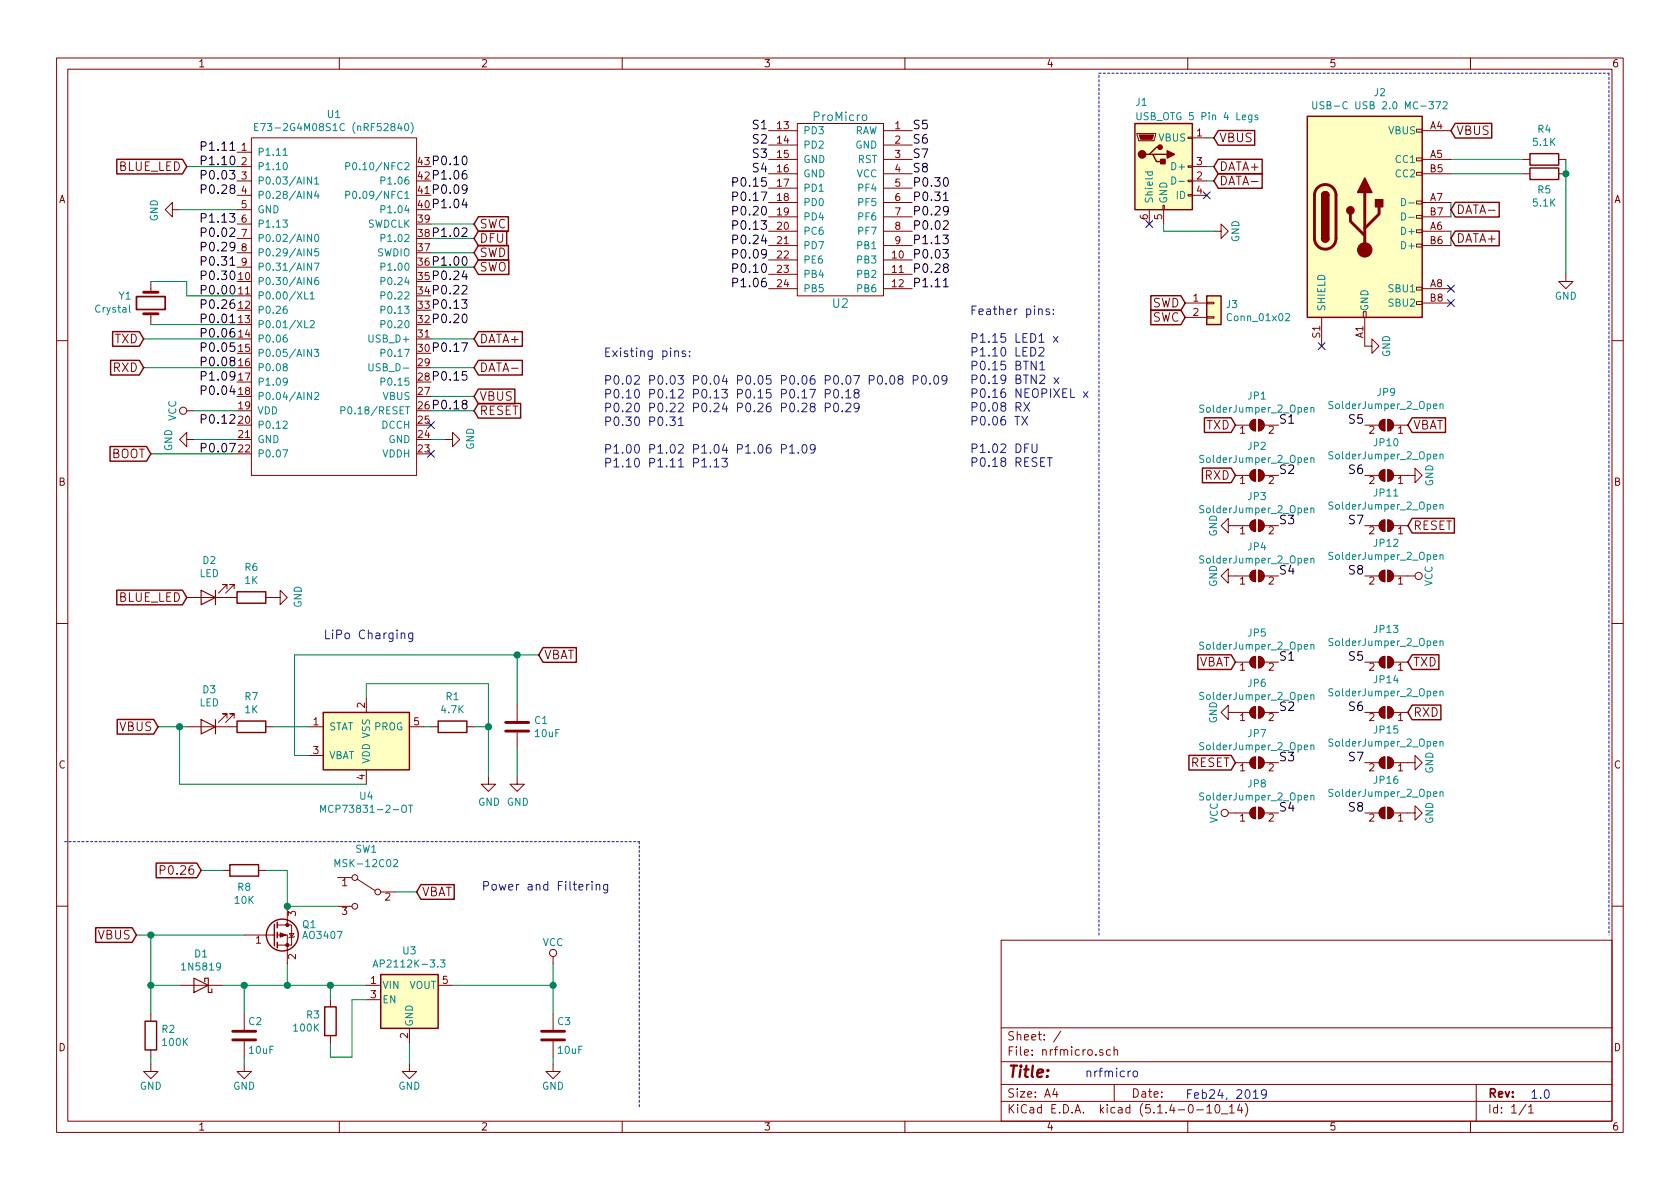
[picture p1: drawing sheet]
<svg xmlns="http://www.w3.org/2000/svg" width="297mm" height="210mm" viewBox="0 0 297 210" stroke-linecap="round" stroke-linejoin="round" font-family="sans-serif">
<g fill="none" stroke="#840000" stroke-width=".18">
<path d="M10 10.3h277v189.9h-277zM12 12.2h273v186.1h-273zM60 10.3v1.9M110 10.3v1.9M160 10.3v1.9M210 10.3v1.9M260 10.3v1.9M30.5 37.1v-1.3l-1.3 1.3 1.3 1.2v-1.2h1.2M41.9 32h2.5M41.9 29.5h2.5M41.9 34.5h2.5M41.9 26.9h2.5"/>
<path d="M41.9 37.1h2.5M41.9 39.6h2.5M44.4 24.4h29.3v59.7h-29.3zM135.9 30.7h5.1M135.9 23.1h5.1M135.9 28.2h5.1M135.9 35.8h5.1M135.9 38.3h5.1M135.9 25.6h5.1M135.9 33.3h5.1M141 21.8h15.2v30.5h-15.2zM156.2 30.7h5.1"/>
<path d="M156.2 23.1h5.1M156.2 28.2h5.1M156.2 35.8h5.1M156.2 38.3h5.1M156.2 25.6h5.1M156.2 33.3h5.1M201 23.6h3.3v.3l-.2 1h-2.8zM203.2 37.1v2.5M205.6 36.3h.3v.8h-.3zM205.7 37.1v2.5M210.1 34.4h.7v.3h-.7zM210.1 31.9h.7v.2h-.7z"/>
<path d="M210.1 29.3h.7v.3h-.7zM210.1 24.3h.7v.2h-.7zM210.8 24.4h2.6M210.8 32h2.6M210.8 29.5h2.6M210.8 34.5h2.6M250.4 38.1h1.1v.5h-1.1zM250.4 35.6h1.1v.5h-1.1zM250.4 30.5h1.1v.5h-1.1zM250.4 27.9h1.1v.5h-1.1zM250.4 22.9h1.1v.5h-1.1zM251.5 30.7h5"/>
<path d="M251.5 23.1h5M251.5 28.2h5M251.5 35.8h5M251.5 38.3h5M269.2 30.7h1.3M269.2 28.2h1.3M275.6 30.7h1.3M275.6 28.2h1.3M26.7 49.8v1.9M26.7 55.5v1.9M41.9 42.2h2.5M41.9 44.7h2.5"/>
<path d="M41.9 47.2h2.5M135.9 40.9h5.1M135.9 51h5.1M135.9 43.4h5.1M135.9 46h5.1M135.9 48.5h5.1M156.2 40.9h5.1M156.2 51h5.1M156.2 43.4h5.1M156.2 46h5.1M156.2 48.5h5.1M209.5 53.6h3.9"/>
<path d="M209.5 56.1h3.9M213.4 56h1.2v.3h-1.2zM213.4 53.5h1.2v.2h-1.2zM214.6 40.9h1.3v-1.3l1.3 1.3-1.3 1.3v-1.3M233.7 56.1v5.1M241 55.1h.6v1h-.6zM241.3 56.1v5.1h1.3v-1.3l1.2 1.3-1.2 1.3v-1.3M250.4 53.3h1.1v.5h-1.1zM250.4 50.8h1.1v.5h-1.1zM250.4 43.2h1.1v.5h-1.1zM250.4 40.6h1.1v.5h-1.1zM251.5 53.6h5"/>
<path d="M251.5 40.9h5M251.5 51h5M251.5 43.4h5M276.9 48.5v1.3h1.2l-1.2 1.2-1.3-1.2h1.3M10 60.2h2M33 77.7v-1.3l-1.3 1.3 1.3 1.3v-1.3h1.3M33 72.6h1.3M78.7 77.7h1.3v-1.3l1.3 1.3-1.3 1.3v-1.3M218.4 75.2h2.6M221.2 74.5l.4-.3h.4v2a1.03 1.03 0 0 1-.9-.6 1.03 1.03 0 0 1 .1-1.1zM222.5 74.2a1.02 1.02 0 0 1 1 1 1.02 1.02 0 0 1-1 1zM223.5 75.2h2.6"/>
<path d="M241.3 75.2h2.5M244.1 74.5l.4-.3h.4v2a1.03 1.03 0 0 1-1-.6 1.03 1.03 0 0 1 .2-1.1zM245.4 74.2a1.02 1.02 0 0 1 1 1 1.02 1.02 0 0 1-1 1zM246.4 75.2h2.5M285 60.2h2M217.2 93v-1.3l-1.3 1.3 1.3 1.2v-1.2h3.8M218.4 84.1h2.6M221.2 92.3l.4-.3 .4-.1v2.1a1.03 1.03 0 0 1-.9-.6 1.03 1.03 0 0 1 .1-1.1zM221.2 83.4l.4-.3h.4v2a1.03 1.03 0 0 1-.9-.6 1.03 1.03 0 0 1 .1-1.1zM222.5 91.9a1.02 1.02 0 0 1 1 1.1 1.02 1.02 0 0 1-1 1zM222.5 83.1a1.02 1.02 0 0 1 1 1 1.02 1.02 0 0 1-1 1zM223.5 93h2.6"/>
<path d="M223.5 84.1h2.6M241.3 93h2.5M241.3 84.1h2.5M244.1 92.3l.4-.3 .4-.1v2.1a1.03 1.03 0 0 1-1-.6 1.03 1.03 0 0 1 .2-1.1zM244.1 83.4l.4-.3h.4v2a1.03 1.03 0 0 1-1-.6 1.03 1.03 0 0 1 .2-1.1zM245.4 91.9a1.02 1.02 0 0 1 1 1.1 1.02 1.02 0 0 1-1 1zM245.4 83.1a1.02 1.02 0 0 1 1 1 1.02 1.02 0 0 1-1 1zM246.4 84.1h3.8v-1.3l1.3 1.3-1.3 1.2v-1.2M246.4 93h2.5M10 110.3h2M33 105.7h8.9M40.1 104.1v-.7h-.7h.7l-1.5 1.5"/>
<path d="M41.4 104.1v-.7h-.8h.8l-1.5 1.5M47 105.7h2.5v-1.3l1.3 1.3-1.3 1.2v-1.2M217.2 101.8v-1.2l-1.3 1.2 1.3 1.3v-1.3h3.8M218.4 117.1h2.6M221.2 116.4l.4-.3h.4v2a1.03 1.03 0 0 1-.9-.6 1.03 1.03 0 0 1 .1-1.1zM221.2 101.2l.4-.3 .4-.1v2.1a1.03 1.03 0 0 1-.9-.6 1.03 1.03 0 0 1 .1-1.1zM222.5 116.1a1.02 1.02 0 0 1 1 1 1.02 1.02 0 0 1-1 1zM222.5 100.8a1.02 1.02 0 0 1 1 1 1.02 1.02 0 0 1-1 1.1zM223.5 117.1h2.6M223.5 101.8h2.6M241.3 117.1h2.5M241.3 101.8h2.5"/>
<path d="M244.1 116.4l.4-.3h.4v2a1.03 1.03 0 0 1-1-.6 1.03 1.03 0 0 1 .2-1.1zM244.1 101.2l.4-.3 .4-.1v2.1a1.03 1.03 0 0 1-1-.6 1.03 1.03 0 0 1 .2-1.1zM245.4 116.1a1.02 1.02 0 0 1 1 1 1.02 1.02 0 0 1-1 1zM245.4 100.8a1.02 1.02 0 0 1 1 1 1.02 1.02 0 0 1-1 1.1zM246.4 117.1h2.5M246.4 101.8h3.8M285 110.3h2M33 128.5h8.9M40.1 127v-.8h-.7h.7l-1.5 1.6M41.4 127v-.8h-.8h.8l-1.5 1.6M47 128.5h1.3M54.6 128.5h2.5"/>
<path d="M54.6 133.6h2.5M64.8 123.4v2.6M64.8 136.1v2.6M72.4 128.5h2.5M76.2 128.5h1.3M82.5 128.5h1.3M86.4 137.4v1.3h1.2l-1.2 1.2-1.3-1.2h1.3M91.4 137.4v1.3h1.3l-1.3 1.2-1.2-1.2h1.2M91.4 124.7v2.8M91.4 129.5v2.8M217.2 126v-1.3l-1.3 1.3 1.3 1.2v-1.2h3.8M218.4 134.9h2.6"/>
<path d="M221.2 134.2l.4-.3h.4v2a1.03 1.03 0 0 1-.9-.6 1.03 1.03 0 0 1 .1-1.1zM221.2 125.3l.4-.3h.4v2a1.03 1.03 0 0 1-.9-.6 1.03 1.03 0 0 1 .1-1.1zM222.5 133.9a1.02 1.02 0 0 1 1 1 1.02 1.02 0 0 1-1 1zM222.5 125a1.02 1.02 0 0 1 1 1 1.02 1.02 0 0 1-1 1zM223.5 134.9h2.6M223.5 126h2.6M241.3 134.9h2.5M241.3 126h2.5M244.1 134.2l.4-.3h.4v2a1.03 1.03 0 0 1-1-.6 1.03 1.03 0 0 1 .2-1.1zM244.1 125.3l.4-.3h.4v2a1.03 1.03 0 0 1-1-.6 1.03 1.03 0 0 1 .2-1.1zM245.4 133.9a1.02 1.02 0 0 1 1 1 1.02 1.02 0 0 1-1 1zM245.4 125a1.02 1.02 0 0 1 1 1 1.02 1.02 0 0 1-1 1z"/>
<path d="M246.4 134.9h3.8v-1.3l1.3 1.3-1.3 1.2v-1.2M246.4 126h2.5M28.3 153.9l.7-.1 .2-.2-.1-.4-.2-.1h-.6v1.5M39.4 153.9h1.2M45.7 153.9h1.3M59.7 155.2h2.5M63.1 155.4l3.2 2.1M67.3 157.7h2.5M217.2 143.8h3.8M221.2 143.1l.4-.3 .4-.1v2.1a1.03 1.03 0 0 1-.9-.6 1.03 1.03 0 0 1 .1-1.1zM222.5 142.7a1.02 1.02 0 0 1 1 1.1 1.02 1.02 0 0 1-1 1zM223.5 143.8h2.6"/>
<path d="M241.3 143.8h2.5M244.1 143.1l.4-.3 .4-.1v2.1a1.03 1.03 0 0 1-1-.6 1.03 1.03 0 0 1 .2-1.1zM245.4 142.7a1.02 1.02 0 0 1 1 1.1 1.02 1.02 0 0 1-1 1zM246.4 143.8h3.8v-1.3l1.3 1.3-1.3 1.2v-1.2M10 160.2h2M26.7 179.3v1.3M31.7 174.2h7.7M43.2 165.3h5.3M43.2 179.3v2.8M49 165.3h1.8v5.1M49 163.6h1.8M50.8 163.6h.8v3.5h-2.6"/>
<path d="M50.8 160.3v3.3M51.2 165.1h.7l-.3 .6zM52.1 165.6l-.2 .1h-.7l-.1 .2M58.4 176.8v1.2M59.7 160.3h2.5M64.8 174.2h2.5M64.8 176.8h2.5M77.5 174.2h2.5M97.8 169.2v1.2M97.8 179.3v2.8M177 166.3h108v32h-108zM285 160.2h2"/>
<path d="M26.7 188.2v1.3h1.2l-1.2 1.2-1.3-1.2h1.3M26.7 185.7v1.2M43.2 188.2v1.3h1.2l-1.2 1.2-1.3-1.2h1.3M43.2 184.1v2.8M58.4 183.1v1.3M60 198.3v1.9M72.4 188.2v1.3h1.3l-1.3 1.2-1.3-1.2h1.3M72.4 181.9v2.5M97.8 188.2v1.3h1.3l-1.3 1.2-1.3-1.2h1.3M97.8 184.1v2.8M110 198.3v1.9M160 198.3v1.9"/>
<path d="M177 194.8h108M177 191.8h108M177 187.8h108M177 181.8h108M186.5 192.5l-.4 1h1M186.8 193v1M187.6 182.3l-1.3 2M195 185.7l-.4-.1-.2 .2 .1 .2 .5 .2v.3h-.6M196.3 185.7l-.4-.1-.3 .3 .1 .6 .2 .1 .4-.1M197 185.7l.2-.1 .4 .1v.9M197 185.1v1.5M197 191.8v3"/>
<path d="M210 198.3v1.9M211.6 196.3h1.2M213.4 195.8l.4-.5v1.5M213.4 196.8h.8M215 195.4l.3-.1a.94 .94 0 0 1 0 1.5 .8 .8 0 0 1-.6-.6 .8 .8 0 0 1 .3-.8zM216 197h1.1M217.4 195.8l.4-.5v1.5M217.4 196.8h.8M219.2 195.2l-.4 1.1h.9M219.5 195.8v1M220.2 195.1a1.71 1.71 0 0 1 0 2.3M260 198.3v1.9"/>
<path d="M261 191.8v6.5M269.8 195.2l-1.2 2M270.3 195.8l.4-.5v1.5M270.3 196.8h.8"/>
<circle cx="32.4" cy="72.6" r=".63"/>
<circle cx="250.8" cy="101.8" r=".63"/>
<circle cx="62.7" cy="155.2" r=".51"/>
<circle cx="66.8" cy="157.7" r=".51"/>
<circle cx="216.5" cy="143.8" r=".63"/>
<circle cx="62.7" cy="160.3" r=".51"/>
<circle cx="97.8" cy="168.5" r=".63"/>
</g>
<g fill="#ffffc2" stroke="#ffffc2" stroke-width=".18">
<path d="M213.4 52.3h2.5v5.1h-2.5z"/>
<path d="M200.7 21.8h10.1v15.3h-10.1z"/>
<path d="M231.1 20.6h20.4v35.5h-20.4z"/>
<path d="M57.1 126h15.3v10.1h-15.3z"/>
<path d="M67.3 172.3h10.2v9.6h-10.2z"/>
</g>
<g fill="none" stroke="#840000" stroke-width=".25">
<path d="M20.7 28.2h11.6l.7 1.3-.7 1.3h-11.6zM84.6 38.3h5.3v2.6h-5.3l-.8-1.3zM200.7 21.8h10.1v15.3h-10.1zM203.2 27.3h.6l.7 1.3h1.2M203.8 27.3h2.6M205.1 26h-.6l-1.3 1.3h-.6M215.4 30.7h7.8v2.6h-7.8l-.8-1.3zM215.4 28.2h7.8v2.6h-7.8l-.8-1.3zM215.4 23.1h6.4v2.6h-6.4l-.8-1.3zM231.1 20.6h20.4v35.5h-20.4zM233.7 34.5a.63 .63 0 0 1 .6-.6 .63 .63 0 0 1 .6 .6M257.3 21.8h6.5v2.6h-6.5l-.8-1.3z"/>
<path d="M257.3 35.8h7.8v2.6h-7.8l-.8-1.3zM270.5 29.7h5.1v2h-5.1zM270.5 27.2h5.1v2h-5.1zM19.9 58.6h4.7l.8 1.3-.8 1.3h-4.7zM84.6 45.9h5.4v2.6h-5.4l-.8-1.3zM84.6 40.9h5v2.6h-5l-.8-1.3zM84.6 58.6h7.8v2.6h-7.8l-.8-1.3zM84.6 43.4h5.3v2.6h-5.3l-.8-1.3zM203.5 52.3h5.3l.7 1.3-.7 1.3h-5.3zM203.5 54.8h5.3l.7 1.3-.7 1.3h-5.3zM213.4 52.3h2.5v5.1h-2.5zM233.7 42.2a.63 .63 0 0 0 .6 .6 .63 .63 0 0 0 .6-.6"/>
<path d="M257.3 40.9h7.8v2.6h-7.8l-.8-1.3zM19.5 79h6.4l.8 1.3-.8 1.3h-6.4zM19.6 63.7h5l.8 1.3-.8 1.3h-5zM84.6 63.7h7.8v2.6h-7.8l-.8-1.3zM84.6 71.3h7.4v2.6h-7.4l-.8-1.3zM84.6 68.8h6.4v2.6h-6.4l-.8-1.3zM213 73.9h4.7l.7 1.3-.7 1.3h-4.7zM249.7 73.9h5.9v2.6h-5.9l-.8-1.3zM212.6 82.8h5.1l.7 1.3-.7 1.3h-5.1zM249.7 91.7h7.4v2.6h-7.4l-.8-1.3zM20.7 104.4h11.6l.7 1.3-.7 1.3h-11.6zM41.9 104.6h5.1v2.1h-5.1z"/>
<path d="M96 114.5h5.9v2.6h-5.9l-.8-1.3zM211.8 115.8h5.9l.7 1.3-.7 1.3h-5.9zM249.7 115.8h4.7v2.6h-4.7l-.8-1.3zM20.7 127.2h6.5l.7 1.3-.7 1.3h-6.5zM41.9 127.5h5.1v2h-5.1zM57.1 126h15.3v10.1h-15.3zM77.5 127.5h5v2h-5zM210.2 133.6h7.5l.7 1.3-.7 1.3h-7.5zM249.7 124.7h5.1v2.6h-5.1l-.8-1.3zM27.6 152.6h7.2l.8 1.3-.8 1.3h-7.2zM40.6 152.9h5.1v2h-5.1zM74.4 156.4h5.9v2.6h-5.9l-.7-1.3z"/>
<path d="M16.9 164.1h6.5l.7 1.2-.7 1.3h-6.5zM48.5 163.4v3.9M49 163.1v1M49 164.8v1.1M49 166.6v1M57.4 178h2v5.1h-2zM67.3 172.3h10.2v9.6h-10.2zM25.7 180.6h2v5.1h-2z"/>
<circle cx="49.9" cy="165.3" r="2.82"/>
</g>
<g fill="none" stroke="#008484" stroke-width=".18">
<path d="M201 19.9v1l.3 .3 .3-.1 .2-.2v-1M232.1 18v1l.2 .2h.4l.1-.2v-1M234.1 18.1l-.5-.1-.2 .1v.4l.6 .2 .1 .3-.2 .2h-.5M253.9 18h.8l-.5 1.2M255.1 18.1l.5-.1 .3 .3-.8 .9h.8M45 22.4h.5M45.6 21.8h-.6v1.3h.6M46.1 21.8h.8l-.5 1.3M50 38.9h.8l-.4 .5 .3 .1 .1 .4-.3 .3-.5-.1M50.1 26.6l.3-.4v1.3M50.1 27.5h.7M50.2 28.9l.2-.2a.67 .67 0 0 1 .4 .7 .67 .67 0 0 1-.4 .6l-.3-.2v-.3z"/>
<path d="M55.1 31.3v1.3l-.7-1.3v1.3M55.1 33.8v1.3l-.7-1.3v1.3M55.6 31.6l.4-.3v1.3M55.6 32.6h.8M55.9 33.8l-.3 .9h.8M56.2 34.3v.8M61.1 34.5l.7-.1v-.4l-.2-.2h-.5v1.3M61.1 29.4l.7-.1v-.4l-.2-.2h-.5v1.3M62.5 28.9l.1-.2a.67 .67 0 0 1 .5 .7 .67 .67 0 0 1-.5 .6l-.3-.5zM62.5 33.9l.1-.1a.67 .67 0 0 1 .5 .7 .67 .67 0 0 1-.5 .6 .83 .83 0 0 1-.1-1.2zM67.4 37h.6v-.5l-.2-.1h-.4v1.2M67.4 31.9h.6v-.5l-.2-.1h-.4v1.3"/>
<path d="M71.7 22l.1-.2a.67 .67 0 0 1 .5 .7 .67 .67 0 0 1-.5 .6l-.3-.5zM72.7 21.7a1.4 1.4 0 0 1 0 1.9M152.5 20.4l.3-.1 .4 .1 .1 .6-.2 .3h-.3l-.3-.1zM202.5 30.4h1.3M203 30.4l-.1 .4 .2 .2 .6-.1v-.5M207.2 31.3a.64 .64 0 0 1 .7 .6 .64 .64 0 0 1-.7 .7zM208.5 32.1h.9M222.4 20.4l-.3-.1-.2 .2v.2l.5 .1v.3h-.5M247.8 35.1a.64 .64 0 0 1 .7 .6 .64 .64 0 0 1-.7 .7zM247.8 37.6a.64 .64 0 0 1 .7 .7 .64 .64 0 0 1-.7 .6zM249.1 35.9h1M249.1 38.4h1"/>
<path d="M22.9 53.9v1.1l.2 .2M50.7 54.1l-.5 .2-.1 .4v.6l.2 .1h.4l.1-.2-.1-.5-.4-.1-.2 .3M50.7 59.2l-.5 .2-.1 .4v.6l.2 .1 .4-.1 .1-.1-.1-.5-.4-.1-.2 .3M53.9 51.6v1.3h.6M53.9 56.7v1.3h.6M54.8 52l.4-.4v1.3M54.8 56.8l.5-.1 .3 .3-.8 1h.8M54.8 52.9h.8M55.1 49.1v1.2l-.7-1.2v1.2M55.1 41.4v1.3l-.7-1.3v1.3M55.1 44v1.3l-.7-1.3v1.3M55.1 46.5v1.3l-.7-1.3v1.3"/>
<path d="M55.6 46.5h.8l-.5 1.3M55.8 41.5l.1-.1a.67 .67 0 0 1 .5 .7 .67 .67 0 0 1-.5 .6 .83 .83 0 0 1-.1-1.2zM56.2 49.1h-.3a.81 .81 0 0 0 0 1.2h.3l.2-.5-.3-.3h-.2l-.3 .3M56.3 44h-.6l-.1 .6 .5-.1 .3 .2v.3l-.3 .3-.5-.2M67.4 57.3h.6v-.5l-.2-.1h-.4v1.3M67.4 54.8h.6v-.5l-.2-.2h-.4v1.3M67.4 52.3l.6-.1v-.5l-.2-.1h-.4v1.3M67.4 49.7h.6v-.5l-.2-.1h-.4v1.2M67.4 47.2l.6-.1v-.4l-.2-.2h-.4v1.3M67.4 42.1h.6v-.5l-.2-.2h-.4v1.3M227.3 55.6l.5-.2 .2 .4v.2l-.8 .7h.8M50 79.5h.9l-.6 1.3"/>
<path d="M50.1 74.6l.4-.1 .3 .3-.8 .9h.8M50.3 64.9l-.2-.2v-.3l.4-.1 .3 .3-.1 .1-.5 .2-.1 .2v.4l.2 .1 .4-.1 .1-.2v-.2l-.3-.2M50.8 67.4l-.3 .2h-.3l-.1-.2 .1-.5 .3-.1 .2 .2a.84 .84 0 0 1-.3 1.1h-.2M55.1 61.8v1.2l-.7-1.2v1.2M55.1 69.4v1.3l-.7-1.3v1.3M55.6 61.8h.8l-.5 .4 .4 .2 .1 .4-.3 .2-.5-.1M55.6 69.5l.5-.1 .3 .3-.8 1h.8M60.3 72.6l.6-.1 .1-.1-.1-.3-.1-.2h-.5v1.3M65.2 64.3v1l.3 .3 .3-.1 .2-.2v-1M67.4 67.5h.6v-.5l-.2-.2h-.4v1.3M67.4 62.4h.6v-.5l-.2-.1h-.4v1.2M231.8 72.2l.2-.1h.3v.8"/>
<path d="M231.8 72.1v.8M254.6 71.5l.2-.1 .3 .1v.8M254.6 71.4v.9M231.8 98.9l.2-.2 .3 .1v.8M231.8 90l.2-.2 .3 .1v.8M231.8 81.1l.2-.2 .3 .1v.8M231.8 80.9v.9M231.8 89.8v.9M231.8 98.7v.9M254.6 98.2l.2-.1h.3v.8M254.6 89.3l.2-.1h.3v.8M254.6 80.4l.2-.1 .3 .1v.7"/>
<path d="M254.6 80.3v.8M254.6 89.2v.8M254.6 98.1v.8M231.8 114.1l.2-.1h.3v.8M231.8 114v.8M254.6 113.5l.2-.2 .3 .1v.8M254.6 113.3v.9M231.8 131.9l.2-.2 .3 .1v.8M231.8 123l.2-.1h.3v.8M231.8 122.9v.8M231.8 131.7v.9M254.6 131.2l.2-.1 .3 .1v.7"/>
<path d="M254.6 122.3l.2-.1 .3 .1v.8M254.6 122.2v.9M254.6 131.1v.8M254.6 140v.8M56.7 143.7v-1.3l.4 .9 .4-.9v1.3M59.2 153.3v-1.3l.5 .9 .4-.9v1.3M69.6 152.1l.5-.1 .2 .3-.8 1h.8M72.2 142.4h.7M72.6 142.4v1.3M231.8 140.8l.2-.2 .3 .1v.8M231.8 140.6v.9M254.6 140.1l.2-.1h.3v.8"/>
<path d="M66 171l.4-1.3 .4 1.3M66.1 170.7h.6M77.9 169.7h.8l-.5 .5 .4 .2v.5l-.2 .1-.5-.1"/>
</g>
<path d="M24.1 52.4h5.1v2.3h-5.1z" fill="none" stroke="#840000" stroke-width=".3"/>
<path d="M232.8 33.3a1.9 1.9 0 0 1 2.2-.6 1.9 1.9 0 0 1 1.2 1.8v7.7a1.9 1.9 0 0 1-1.9 1.9 1.9 1.9 0 0 1-1.9-1.9v-7.8l.1-.5zM238.8 37.8v1.3l2.5 2.6M241.3 34v10.2M243.8 36.6v1.2l-2.5 2.6M25.4 55.5h2.5M25.4 51.7h2.5M89.4 129.3h4.1M89.4 127.8h4.1M41.1 183.9h4.1M41.1 182.4h4.1M95.8 183.9h4M95.8 182.4h4" fill="none" stroke="#840000" stroke-width=".51"/>
<path d="M35.6 104.4l2.5 1.3-2.5 1.2zM38.1 104.4v2.5M35.6 127.2l2.5 1.3-2.5 1.3zM38.1 127.2v2.6M34.3 173l2.5 1.2-2.5 1.3zM36.2 173.6v-.6h.6v2.5h.7v-.6" fill="none" stroke="#840000" stroke-width=".2"/>
<g fill="#840000" stroke="#840000" stroke-width=".25">
<path d="M205.2 28.2h.8v.8h-.8z"/>
<path d="M206.4 26.7l1.2 .6-1.2 .6z"/>
<path d="M233.7 42.2h1.2a.63 .63 0 0 1-.6 .6 .63 .63 0 0 1-.6-.6z"/>
<path d="M233.9 34.1a.63 .63 0 0 1 .7-.2 .63 .63 0 0 1 .3 .6h-1.2z"/>
<path d="M233.7 34.5h1.2v7.7h-1.2z"/>
<path d="M243.2 35.3h1.3v1.3h-1.3z"/>
<path d="M241.3 31.5l1.3 2.5h-2.6z"/>
<circle cx="201.9" cy="27.3" r=".63"/>
<circle cx="205.1" cy="26" r=".38"/>
<circle cx="238.8" cy="37.2" r=".63"/>
</g>
<g fill="#840000" stroke="#840000" stroke-width=".18">
<path d="M201.4 23.9h2.6l-.3 .7h-2z"/>
<path d="M49.5 165l1 .3-1 .4z"/>
<path d="M245.4 142.7a1.02 1.02 0 0 1 1 1.1 1.02 1.02 0 0 1-1 1z"/>
<path d="M244.1 143.1l.4-.3 .4-.1v2.1a1.03 1.03 0 0 1-1-.6 1.03 1.03 0 0 1 .2-1.1z"/>
<path d="M245.4 133.9a1.02 1.02 0 0 1 1 1 1.02 1.02 0 0 1-1 1z"/>
<path d="M244.1 134.2l.4-.3h.4v2a1.03 1.03 0 0 1-1-.6 1.03 1.03 0 0 1 .2-1.1z"/>
<path d="M245.4 125a1.02 1.02 0 0 1 1 1 1.02 1.02 0 0 1-1 1z"/>
<path d="M244.1 125.3l.4-.3h.4v2a1.03 1.03 0 0 1-1-.6 1.03 1.03 0 0 1 .2-1.1z"/>
<path d="M245.4 116.1a1.02 1.02 0 0 1 1 1 1.02 1.02 0 0 1-1 1z"/>
<path d="M244.1 116.4l.4-.3h.4v2a1.03 1.03 0 0 1-1-.6 1.03 1.03 0 0 1 .2-1.1z"/>
<path d="M221.2 143.1l.4-.3 .4-.1v2.1a1.03 1.03 0 0 1-.9-.6 1.03 1.03 0 0 1 .1-1.1z"/>
<path d="M222.5 142.7a1.02 1.02 0 0 1 1 1.1 1.02 1.02 0 0 1-1 1z"/>
<path d="M221.2 134.2l.4-.3h.4v2a1.03 1.03 0 0 1-.9-.6 1.03 1.03 0 0 1 .1-1.1z"/>
<path d="M222.5 133.9a1.02 1.02 0 0 1 1 1 1.02 1.02 0 0 1-1 1z"/>
<path d="M221.2 125.3l.4-.3h.4v2a1.03 1.03 0 0 1-.9-.6 1.03 1.03 0 0 1 .1-1.1z"/>
<path d="M222.5 125a1.02 1.02 0 0 1 1 1 1.02 1.02 0 0 1-1 1z"/>
<path d="M221.2 116.4l.4-.3h.4v2a1.03 1.03 0 0 1-.9-.6 1.03 1.03 0 0 1 .1-1.1z"/>
<path d="M222.5 116.1a1.02 1.02 0 0 1 1 1 1.02 1.02 0 0 1-1 1z"/>
<path d="M245.4 100.8a1.02 1.02 0 0 1 1 1 1.02 1.02 0 0 1-1 1.1z"/>
<path d="M244.1 101.2l.4-.3 .4-.1v2.1a1.03 1.03 0 0 1-1-.6 1.03 1.03 0 0 1 .2-1.1z"/>
<path d="M245.4 91.9a1.02 1.02 0 0 1 1 1.1 1.02 1.02 0 0 1-1 1z"/>
<path d="M244.1 92.3l.4-.3 .4-.1v2.1a1.03 1.03 0 0 1-1-.6 1.03 1.03 0 0 1 .2-1.1z"/>
<path d="M245.4 83.1a1.02 1.02 0 0 1 1 1 1.02 1.02 0 0 1-1 1z"/>
<path d="M244.1 83.4l.4-.3h.4v2a1.03 1.03 0 0 1-1-.6 1.03 1.03 0 0 1 .2-1.1z"/>
<path d="M245.4 74.2a1.02 1.02 0 0 1 1 1 1.02 1.02 0 0 1-1 1z"/>
<path d="M244.1 74.5l.4-.3h.4v2a1.03 1.03 0 0 1-1-.6 1.03 1.03 0 0 1 .2-1.1z"/>
<path d="M221.2 101.2l.4-.3 .4-.1v2.1a1.03 1.03 0 0 1-.9-.6 1.03 1.03 0 0 1 .1-1.1z"/>
<path d="M222.5 100.8a1.02 1.02 0 0 1 1 1 1.02 1.02 0 0 1-1 1.1z"/>
<path d="M221.2 92.3l.4-.3 .4-.1v2.1a1.03 1.03 0 0 1-.9-.6 1.03 1.03 0 0 1 .1-1.1z"/>
<path d="M222.5 91.9a1.02 1.02 0 0 1 1 1.1 1.02 1.02 0 0 1-1 1z"/>
<path d="M221.2 83.4l.4-.3h.4v2a1.03 1.03 0 0 1-.9-.6 1.03 1.03 0 0 1 .1-1.1z"/>
<path d="M222.5 83.1a1.02 1.02 0 0 1 1 1 1.02 1.02 0 0 1-1 1z"/>
<path d="M221.2 74.5l.4-.3h.4v2a1.03 1.03 0 0 1-.9-.6 1.03 1.03 0 0 1 .1-1.1z"/>
<path d="M222.5 74.2a1.02 1.02 0 0 1 1 1 1.02 1.02 0 0 1-1 1z"/>
<circle cx="50.8" cy="167.1" r=".28"/>
<circle cx="50.8" cy="163.6" r=".28"/>
<circle cx="241.3" cy="44.2" r="1.27"/>
</g>
<path d="M194.3 12.9h90.2M284.5 12.9v152.4M11.4 148.8h101.6M113 148.8v47M194.3 165.3v-152.4" fill="none" stroke="#0000c2" stroke-width=".18" stroke-dasharray=".4 .4"/>
<g fill="none" stroke="#008400" stroke-width=".18">
<path d="M31.7 37.1h10.2M33 29.5h8.9M76.2 39.6h7.6M205.7 39.6v1.3h8.9M213.4 29.5h1.2M213.4 24.4h1.2M213.4 32h1.2M256.5 35.8v2.5M256.5 30.7h12.7M256.5 28.2h12.7M276.9 28.2v20.3M25.4 59.9h16.5"/>
<path d="M26.7 49.8h6.3v2.5h8.9M26.7 57.4h15.2M76.2 59.9h7.6M76.2 44.7h7.6M76.2 42.2h7.6M76.2 47.2h7.6M256.5 40.9v2.5M25.4 65h16.5M34.3 77.7h7.6M34.3 72.6h7.6M76.2 65h7.6M76.2 77.7h2.5"/>
<path d="M76.2 70.1h7.6M76.2 72.6h7.6M26.7 80.3h15.2M91.4 115.8v8.9M95.2 115.8h-43.1v17.8h2.5M27.9 128.5h5.1M31.7 128.5v10.2h33.1M48.3 128.5h6.3M64.8 123.4v-2.5h21.6v16.5M74.9 128.5h1.3M83.8 128.5h2.6M91.4 132.3v5.1"/>
<path d="M35.6 153.9h3.8M47 153.9h3.8v6.4h8.9M69.8 157.7h3.9M24.1 165.3h19.1M26.7 174.2h5M26.7 165.3v14M39.4 174.2h25.4M43.2 174.2v5.1M50.8 170.4v3.8M58.4 174.2v2.6M64.8 176.8h-2.6v10.1h-3.8v-2.5M80 174.2h17.8"/>
<path d="M97.8 170.4v8.9M26.7 186.9v1.3M43.2 186.9v1.3M72.4 184.4v3.8M97.8 186.9v1.3"/>
</g>
<g fill="none" stroke="#000" stroke-width=".18">
<path d="M35.6 33.5l.7-.1 .1-.2v-.4l-.2-.1h-.6v1.5M35.6 25.9l.7-.1 .1-.2v-.4l-.2-.1h-.6v1.5M35.6 28.4l.7-.1 .1-.2v-.4l-.2-.1h-.6v1.5M35.6 30.9h.7l.1-.2v-.4l-.2-.2h-.6v1.6M35.6 38.6l.7-.1 .1-.2v-.4l-.2-.1h-.6v1.5M81.9 27.7l.2-.1a.81 .81 0 0 1 .3 1.4l-.2 .1a.84 .84 0 0 1-.3-1.4zM82.1 35.1l-.4 1.1h1M82.4 30.1a.59 .59 0 0 0-.7 .7v.6l.2 .2 .4 .1 .2-.2 .1-.5-.2-.2-.4-.1-.3 .3M82.4 35.7v1M82.6 33.3l-.3 .3h-.3l-.3-.3v-.3l.2-.2 .4-.1 .2 .1a1.06 1.06 0 0 1-.4 1.4h-.2M129.6 34.7h.7l.1-.2v-.4l-.3-.1h-.5v1.5M129.6 39.8l.7-.1 .1-.2v-.3l-.3-.2h-.5v1.6"/>
<path d="M129.6 32.2l.7-.1 .1-.2v-.4l-.3-.1h-.5v1.5M129.6 37.3l.7-.1 .1-.2v-.4l-.3-.1h-.5v1.5M166.8 34.4l.4-.4v1.5M166.8 39.2l.6-.2 .2 .2 .1 .3-1 1.1h1M166.8 35.5h.9M167 31.5l.2-.1a.81 .81 0 0 1 .3 1.4l-.2 .1a.84 .84 0 0 1-.3-1.4zM167.7 37.1l-.3 .3h-.3l-.3-.3v-.3l.2-.2 .4-.1 .2 .1a1.06 1.06 0 0 1-.4 1.4h-.2M35.6 56.3h.7l.1-.2v-.4l-.2-.2h-.6v1.6M35.6 51.3l.7-.1 .1-.2v-.4l-.2-.1h-.6v1.5M35.6 58.9l.7-.1 .1-.2v-.4l-.2-.1h-.6v1.5M35.6 53.8l.7-.1 .1-.2v-.4l-.2-.1h-.6v1.5M35.6 48.7l.7-.1 .1-.2v-.3l-.2-.2h-.6v1.5"/>
<path d="M35.6 46.2l.7-.1 .1-.2v-.4l-.2-.1h-.6v1.5M35.6 41.1l.7-.1 .1-.2v-.4l-.2-.1h-.6v1.5M35.6 43.6h.7l.1-.2v-.4l-.2-.2h-.6v1.6M81.6 53h1l-.5 .6 .4 .1v.7l-.2 .1h-.4l-.3-.1M81.7 40.4l.6-.1 .2 .1 .1 .3-1 1.1h1M81.7 50.6l.6-.1 .2 .1 .1 .3-1 1.1h1M81.9 55.7l.2-.2a.81 .81 0 0 1 .3 1.4l-.2 .2a.84 .84 0 0 1-.3-1.4zM81.9 45.5l.2-.1a.81 .81 0 0 1 .3 1.4l-.2 .1a.84 .84 0 0 1-.3-1.4zM82.1 47.8l-.4 1.1h1M82.4 48.4v1M129.6 50l.7-.1 .1-.2v-.4l-.3-.1h-.5v1.5M129.6 47.4h.7l.1-.2v-.4l-.3-.1h-.5v1.5"/>
<path d="M129.6 44.9l.7-.1 .1-.2v-.4l-.3-.1h-.5v1.5M129.6 42.4l.7-.1 .1-.2v-.4l-.3-.1h-.5v1.5M166.7 44.1h1l-.5 .6 .4 .1v.7l-.2 .1h-.4l-.3-.1M166.7 41.6h1l-.5 .6 .4 .1v.6l-.2 .2h-.4l-.3-.2M166.8 49.6l.4-.4v1.5M166.8 50.7h.9M167.1 47.3l-.3-.3 .1-.2 .2-.1 .5 .1 .1 .2-.2 .2-.5 .2a.48 .48 0 0 0 .1 .8l.4-.1a.48 .48 0 0 0-.1-.8M35.6 64l.7-.1 .1-.2v-.4l-.2-.1h-.6v1.5M35.6 79.2l.7-.1 .1-.2v-.4l-.2-.1h-.6v1.5M35.6 61.4l.7-.1 .1-.2v-.3l-.2-.2h-.6v1.5M35.6 69h.7l.1-.2v-.4l-.2-.2h-.6v1.6M35.6 66.5l.7-.1 .1-.2v-.4l-.2-.1h-.6v1.5"/>
<path d="M35.6 74.1l.7-.1 .1-.2v-.3l-.2-.2h-.6v1.5M81.6 60.6h1.1l-.7 1.5M82 71.4l-.3-.3 .1-.2 .2-.1 .5 .1 .1 .2-.2 .3-.5 .1a.48 .48 0 0 0 .1 .8l.4-.1a.48 .48 0 0 0-.1-.8M82.5 65.7h-.7l-.1 .7 .2-.1h.5l.2 .3-.1 .5-.2 .1h-.4l-.2-.1"/>
</g>
<g fill="none" stroke="#0000c2" stroke-width=".18">
<path d="M185.5 54.7a.37 .37 0 0 0-.6 .1l.1 .3 .6 .2-.2 .3h-.5M186.3 55.5v.1M186.3 54.7v.1M186.3 59.5l.7 1M187 59.5l-.7 1M118.4 73.7h1l-.5 .6 .4 .1v.7l-.2 .2h-.5l-.2-.2M119.3 62.2l.2-.2 .4 .1 .1 1M120 74.2l.4-.5v1.6M120 75.3h.8M121.2 62.1a.37 .37 0 0 0-.6 .1l.1 .3 .6 .3-.3 .3-.4-.1M121.9 62.9v.2M121.9 62.1v.1"/>
<path d="M138.2 79.4l.7-.1 .1-.2v-.4l-.2-.1h-.6v1.5M139.6 79l.5-.4v1.5M141.1 80v.1M141.9 78.7l.3-.1a.82 .82 0 0 1 .6 .6 .82 .82 0 0 1-.4 .9h-.2l-.3-.3-.1-.6zM143.2 68.9h1l-.7 1.5M143.5 71.9l-.2-.3v-.2l.2-.1 .5 .1v.4l-.6 .2-.1 .2 .1 .5h.6a.48 .48 0 0 0-.2-.8M144.1 79.2l-.3 .3h-.4l-.1-.3 .1-.5 .4-.1 .2 .1a1.06 1.06 0 0 1-.3 1.4h-.3M145.9 69.6h.8l.1-.2-.1-.4-.2-.1h-.6v1.5M145.9 72.1l.8-.1 .1-.2-.1-.4-.2-.1h-.6v1.5M147.5 69l.3-.1a.82 .82 0 0 1 .5 .6 .82 .82 0 0 1-.3 .8l-.2 .1-.4-.3v-.7zM147.5 71.4l.3-.1a.82 .82 0 0 1 .5 .6 .82 .82 0 0 1-.3 .8l-.2 .1-.4-.3v-.6zM148.9 70.2v.2"/>
<path d="M148.9 72.7v.1M149.6 69.3l.4-.4v1.5M149.6 71.4l.5-.1 .3 .1v.3l-.9 1.1h.9M149.6 70.4h.8M151.3 69.5l-.3-.3 .1-.2 .2-.1 .5 .1 .1 .2-.2 .2-.5 .2a.48 .48 0 0 0 0 .7 .48 .48 0 0 0 .6-.1 .48 .48 0 0 0-.1-.6l-.1-.1M151.9 71.9l-.1 .2a.48 .48 0 0 1-.7 0v-.7l.2-.1 .5 .1a1.06 1.06 0 0 1-.3 1.4h-.3M155.3 66.5l.2-.1a.82 .82 0 0 1 .6 .7 .82 .82 0 0 1-.3 .8h-.1a.84 .84 0 0 1-.4-1.4zM156.7 67.8v.1M157.5 66.5l.3-.1a.97 .97 0 0 1 0 1.5 .84 .84 0 0 1-.3-1.4zM159.1 67.1l-.3-.3 .1-.3 .2-.1 .5 .1-.1 .5-.6 .1a.48 .48 0 0 0 0 .8 .48 .48 0 0 0 .7-.1v-.4l-.2-.3M161.5 67.2l.7-.1 .1-.2v-.4l-.2-.1h-.6v1.5M163.1 66.5l.3-.1a.97 .97 0 0 1 0 1.5 .84 .84 0 0 1-.3-1.4z"/>
<path d="M164.4 67.8v.1M165.2 66.5l.3-.1a.82 .82 0 0 1 .6 .7 .82 .82 0 0 1-.4 .8h-.1a.86 .86 0 0 1-.4-1.4zM167.4 67.1l-.3 .3h-.3l-.3-.3v-.4l.2-.2 .4-.1 .2 .1a1.06 1.06 0 0 1-.3 1.4h-.3M180.7 73.6l1 1.6M181 71.2l1 1.5M181.7 73.6l-1 1.6M182 71.2l-1 1.5M182.5 78.5v1.2l.3 .3h.4l.1-.3v-1.2M183.7 61.6l.6-.2 .2 .2 .1 .3-1 1.1h1M183.8 64.3l.5-.4v1.5M183.8 65.4h.9M186.4 66.8l.8 1"/>
<path d="M187.2 66.8l-.8 1M191.5 69.3l.9 1M192.4 69.3l-.9 1M125.6 82.4v.2M126.3 81.5l.4-.5v1.6M126.3 82.6h.8M127.6 81h1l-.5 .6 .4 .2v.6l-.2 .2h-.4l-.3-.2M139.6 80.1h.9M185.2 80.9h.8M185.6 80.9v1.6M70.9 112.1l.2-.2 .4 .1 .1 .9M73 111.9v1.3l-.3 .3-.4-.1"/>
<path d="M73 112l-.5-.1-.3 .3v.4l.2 .3h.6M104.2 156.4l-.5 .3M104.7 155.9v.1M104.7 156.4v1M105.4 156.5l.2-.1 .4 .1v.9M105.4 156.4v1M107.4 156.4v1.2l-.3 .3-.3-.1M107.4 156.5l-.4-.1-.2 .1v.7a.48 .48 0 0 0 .6 .1M200.4 189.5l.2-.1 .4 .1 .1 .6-.1 .2-.4 .1-.2-.1zM221.6 194.2h.9M223.9 193.3v.2a.48 .48 0 0 1-.8 0v-.7l.2-.1 .6 .1a1.36 1.36 0 0 1-.3 1.4h-.4"/>
</g>
<g fill="#008400" stroke="#008400" stroke-width=".25">
<circle cx="50.8" cy="174.2" r=".51"/>
<circle cx="276.9" cy="30.7" r=".51"/>
<circle cx="43.2" cy="174.2" r=".51"/>
<circle cx="26.7" cy="174.2" r=".51"/>
<circle cx="50.8" cy="160.3" r=".51"/>
<circle cx="26.7" cy="165.3" r=".51"/>
<circle cx="91.4" cy="115.8" r=".51"/>
<circle cx="86.4" cy="128.5" r=".51"/>
<circle cx="97.8" cy="174.2" r=".51"/>
<circle cx="31.8" cy="128.5" r=".51"/>
<circle cx="58.4" cy="174.2" r=".51"/>
</g>
<g fill="none" stroke="#000084" stroke-width=".18">
<path d="M202.6 39l1.2 1.2M203.8 39l-1.2 1.2M212.8 33.9l1.2 1.2M214 33.9l-1.2 1.2M255.9 50.4l1.2 1.3M255.9 53l1.2 1.2M257.1 50.4l-1.2 1.3M257.1 53l-1.2 1.2M75.6 74.6l1.2 1.2M75.6 79.6l1.2 1.3M76.8 74.6l-1.2 1.2M76.8 79.6l-1.2 1.3"/>
<path d="M233.1 60.6l1.2 1.2M234.3 60.6l-1.2 1.2"/>
</g>
<text font-size="2.8" fill="#840000" x="178" y="190.5">Title:</text>
<g font-size="2.1">
<text x="133.3" y="22.9">S1</text>
<text x="161.3" y="22.9">S5</text>
<text x="36.4" y="26.7">P1.11</text>
<text x="36.4" y="29.2">P1.10</text>
<text x="76.2" y="29.2">P0.10</text>
<text x="133.3" y="25.4">S2</text>
<text x="133.3" y="27.9">S3</text>
<text x="161.3" y="27.9">S7</text>
<text x="161.3" y="25.4">S6</text>
<text x="36.4" y="34.3">P0.28</text>
<text x="36.4" y="31.7">P0.03</text>
<text x="76.2" y="34.3">P0.09</text>
<text x="76.2" y="31.7">P1.06</text>
<text x="130.4" y="35.6">P0.17</text>
<text x="130.4" y="33">P0.15</text>
<text x="133.3" y="30.5">S4</text>
<text x="161.3" y="30.5">S8</text>
<text x="161.3" y="33">P0.30</text>
<text x="161.3" y="35.6">P0.31</text>
<text x="36.4" y="39.4">P1.13</text>
<text x="36.4" y="41.9">P0.02</text>
<text x="76.2" y="41.9">P1.02</text>
<text x="76.2" y="36.8">P1.04</text>
<text x="130.4" y="40.6">P0.13</text>
<text x="130.4" y="38.1">P0.20</text>
<text x="161.3" y="40.6">P0.02</text>
<text x="161.3" y="38.1">P0.29</text>
<text x="36.4" y="47">P0.31</text>
<text x="36.4" y="44.4">P0.29</text>
<text x="76.2" y="47">P1.00</text>
<text x="130.4" y="45.7">P0.09</text>
<text x="130.4" y="43.2">P0.24</text>
<text x="161.3" y="45.7">P0.03</text>
<text x="161.3" y="43.2">P1.13</text>
<text x="36.4" y="52.1">P0.00</text>
<text x="36.4" y="49.5">P0.30</text>
<text x="76.2" y="52.1">P0.22</text>
<text x="76.2" y="49.5">P0.24</text>
<text x="130.4" y="50.8">P1.06</text>
<text x="130.4" y="48.3">P0.10</text>
<text x="161.3" y="48.3">P0.28</text>
<text x="161.3" y="50.8">P1.11</text>
<text x="36.4" y="57.1">P0.01</text>
<text x="36.4" y="59.7">P0.06</text>
<text x="36.4" y="54.6">P0.26</text>
<text x="76.2" y="57.1">P0.20</text>
<text x="76.2" y="54.6">P0.13</text>
<text x="36.4" y="64.8">P0.08</text>
<text x="36.4" y="62.2">P0.05</text>
<text x="76.2" y="62.2">P0.17</text>
<text x="36.4" y="69.8">P0.04</text>
<text x="36.4" y="67.3">P1.09</text>
<text x="76.2" y="67.3">P0.15</text>
<text x="36.4" y="74.9">P0.12</text>
<text x="76.2" y="72.4">P0.18</text>
<text x="226.1" y="74.9">S1</text>
<text x="238.7" y="74.9">S5</text>
<text x="36.4" y="80">P0.07</text>
<text x="226.1" y="83.8">S2</text>
<text x="238.7" y="83.8">S6</text>
<text x="226.1" y="92.7">S3</text>
<text x="238.7" y="92.7">S7</text>
<text x="226.1" y="101.6">S4</text>
<text x="238.7" y="101.6">S8</text>
<text x="226.1" y="116.8">S1</text>
<text x="238.7" y="116.8">S5</text>
<text x="226.1" y="125.7">S2</text>
<text x="238.7" y="125.7">S6</text>
<text x="226.1" y="134.6">S3</text>
<text x="238.7" y="134.6">S7</text>
<text x="226.1" y="143.5">S4</text>
<text x="238.7" y="143.5">S8</text>
</g>
<g font-size="2.1" fill="#008484">
<text x="144" y="21.4">ProMicro</text>
<text x="147.2" y="54.4">U2</text>
</g>
<g font-size="2.1" fill="#840000">
<text x="257.5" y="23.9">VBUS</text>
<text x="215.5" y="25.1">VBUS</text>
<text x="20.9" y="30.2">BLUE_LED</text>
<text x="215.5" y="32.8">DATA-</text>
<text x="215.5" y="30.2">DATA+</text>
<text x="84.7" y="40.4">SWC</text>
<text x="257.5" y="37.8">DATA-</text>
<text x="84.7" y="42.9">DFU</text>
<text x="84.7" y="45.5">SWD</text>
<text x="257.5" y="42.9">DATA+</text>
<text x="84.7" y="48">SWO</text>
<text x="203.7" y="54.4">SWD</text>
<text x="203.7" y="56.9">SWC</text>
<text x="20" y="65.8">RXD</text>
<text x="20.2" y="60.7">TXD</text>
<text x="84.7" y="65.8">DATA-</text>
<text x="84.7" y="60.7">DATA+</text>
<text x="84.7" y="70.9">VBUS</text>
<text x="84.7" y="73.4">RESET</text>
<text x="213.3" y="75.9">TXD</text>
<text x="249.8" y="75.9">VBAT</text>
<text x="19.6" y="81">BOOT</text>
<text x="213.1" y="84.8">RXD</text>
<text x="249.8" y="93.7">RESET</text>
<text x="20.9" y="106.4">BLUE_LED</text>
<text x="96.2" y="116.6">VBAT</text>
<text x="211.8" y="117.9">VBAT</text>
<text x="249.8" y="117.9">TXD</text>
<text x="21.1" y="129.3">VBUS</text>
<text x="249.8" y="126.7">RXD</text>
<text x="210.4" y="135.6">RESET</text>
<text x="29.1" y="154.7">P0.26</text>
<text x="74.6" y="158.5">VBAT</text>
<text x="17.3" y="166.1">VBUS</text>
<text x="178" y="184">Sheet: /</text>
<text x="178" y="186.7">File: nrfmicro.sch</text>
<text x="178" y="196.9">KiCad E.D.A. kicad (5.1.4-0-10_14)</text>
<text x="178" y="194.1">Size: A4</text>
<text x="200" y="194.1">Date:</text>
<text x="263" y="194.1">Rev:</text>
<text x="263" y="196.9">Id: 1/1</text>
</g>
<g font-size="2.1" fill="#0000c2">
<text x="171.4" y="55.7">Feather pins:</text>
<text x="106.7" y="63.1">Existing pins:</text>
<text x="171.4" y="60.6">P1.15 LED1 x</text>
<text x="171.4" y="63">P1.10 LED2</text>
<text x="171.4" y="65.5">P0.15 BTN1</text>
<text x="106.7" y="68">P0.02 P0.03 P0.04 P0.05 P0.06 P0.07 P0.08 P0.09</text>
<text x="106.7" y="70.5">P0.10 P0.12 P0.13 P0.15 P0.17 P0.18</text>
<text x="171.4" y="67.9">P0.19 BTN2 x</text>
<text x="171.4" y="70.4">P0.16 NEOPIXEL x</text>
<text x="106.7" y="72.9">P0.20 P0.22 P0.24 P0.26 P0.28 P0.29</text>
<text x="106.7" y="75.3">P0.30 P0.31</text>
<text x="171.4" y="72.8">P0.08 RX</text>
<text x="171.4" y="75.2">P0.06 TX</text>
<text x="106.7" y="80.2">P1.00 P1.02 P1.04 P1.06 P1.09</text>
<text x="106.7" y="82.6">P1.10 P1.11 P1.13</text>
<text x="171.4" y="80.1">P1.02 DFU</text>
<text x="171.4" y="82.5">P0.18 RESET</text>
<text x="57.1" y="113">LiPo Charging</text>
<text x="85.1" y="157.5">Power and Filtering</text>
<text x="191.8" y="190.5">nrfmicro</text>
<text x="209.5" y="194.3">Feb24, 2019</text>
<text x="270.5" y="194.3">1.0</text>
</g>
<g font-size="1.8" fill="#840000">
<text x="35" y="11.9">1</text>
<text x="85" y="11.9">2</text>
<text x="135" y="11.9">3</text>
<text x="185" y="11.9">4</text>
<text x="235" y="11.9">5</text>
<text x="285" y="11.9">6</text>
<text x="137.5" y="22.9">13</text>
<text x="158.3" y="22.9">1</text>
<text x="252.9" y="22.9">A4</text>
<text x="42.7" y="26.7">1</text>
<text x="42.7" y="29.2">2</text>
<text x="74" y="29.2">43</text>
<text x="137.5" y="25.4">14</text>
<text x="137.5" y="27.9">15</text>
<text x="158.3" y="25.4">2</text>
<text x="158.3" y="27.9">3</text>
<text x="211.6" y="24.1">1</text>
<text x="211.6" y="29.2">3</text>
<text x="252.9" y="27.9">A5</text>
<text x="10.4" y="35.9">A</text>
<text x="42.7" y="31.7">3</text>
<text x="42.7" y="34.3">4</text>
<text x="74" y="34.3">41</text>
<text x="74" y="31.7">42</text>
<text x="137.5" y="30.5">16</text>
<text x="137.5" y="33">17</text>
<text x="137.5" y="35.6">18</text>
<text x="158.3" y="30.5">4</text>
<text x="158.3" y="33">5</text>
<text x="158.3" y="35.6">6</text>
<text x="211.6" y="31.7">2</text>
<text x="211.6" y="34.3">4</text>
<text x="252.9" y="35.6">A7</text>
<text x="252.9" y="30.5">B5</text>
<text x="285.4" y="35.9">A</text>
<text x="42.7" y="36.8">5</text>
<text x="42.7" y="39.4">6</text>
<text x="42.7" y="41.9">7</text>
<text x="74" y="41.9">38</text>
<text x="74" y="39.4">39</text>
<text x="74" y="36.8">40</text>
<text x="137.5" y="38.1">19</text>
<text x="137.5" y="40.6">20</text>
<text x="158.3" y="38.1">7</text>
<text x="158.3" y="40.6">8</text>
<text x="202.9" y="38.8" transform="rotate(-90 202.9 38.8)">6</text>
<text x="205.5" y="38.8" transform="rotate(-90 205.5 38.8)">5</text>
<text x="252.9" y="40.6">A6</text>
<text x="252.9" y="38.1">B7</text>
<text x="42.7" y="44.4">8</text>
<text x="42.7" y="47">9</text>
<text x="74" y="47">36</text>
<text x="74" y="44.4">37</text>
<text x="137.5" y="43.2">21</text>
<text x="137.5" y="45.7">22</text>
<text x="157.8" y="45.7">10</text>
<text x="158.3" y="43.2">9</text>
<text x="252.9" y="43.2">B6</text>
<text x="42.2" y="49.5">10</text>
<text x="42.2" y="52.1">11</text>
<text x="74" y="52.1">34</text>
<text x="74" y="49.5">35</text>
<text x="137.5" y="48.3">23</text>
<text x="137.5" y="50.8">24</text>
<text x="157.8" y="48.3">11</text>
<text x="157.8" y="50.8">12</text>
<text x="211" y="53.3">1</text>
<text x="252.9" y="50.8">A8</text>
<text x="252.9" y="53.3">B8</text>
<text x="42.2" y="54.6">12</text>
<text x="42.2" y="57.1">13</text>
<text x="42.2" y="59.7">14</text>
<text x="74" y="59.7">31</text>
<text x="74" y="57.1">32</text>
<text x="74" y="54.6">33</text>
<text x="211" y="55.9">2</text>
<text x="233.4" y="59.7" transform="rotate(-90 233.4 59.7)">S1</text>
<text x="241" y="59.8" transform="rotate(-90 241 59.8)">A1</text>
<text x="42.2" y="62.2">15</text>
<text x="42.2" y="64.8">16</text>
<text x="74" y="64.8">29</text>
<text x="74" y="62.2">30</text>
<text x="42.2" y="67.3">17</text>
<text x="42.2" y="69.8">18</text>
<text x="74" y="69.8">27</text>
<text x="74" y="67.3">28</text>
<text x="42.2" y="72.4">19</text>
<text x="42.2" y="74.9">20</text>
<text x="42.2" y="77.5">21</text>
<text x="74" y="77.5">24</text>
<text x="74" y="74.9">25</text>
<text x="74" y="72.4">26</text>
<text x="219.2" y="76.7">1</text>
<text x="224.3" y="76.7">2</text>
<text x="242.1" y="76.7">2</text>
<text x="247.2" y="76.7">1</text>
<text x="42.2" y="80">22</text>
<text x="74" y="80">23</text>
<text x="10.4" y="85.9">B</text>
<text x="219.2" y="85.6">1</text>
<text x="224.3" y="85.6">2</text>
<text x="242.1" y="85.6">2</text>
<text x="247.2" y="85.6">1</text>
<text x="285.4" y="85.9">B</text>
<text x="219.2" y="94.5">1</text>
<text x="224.3" y="94.5">2</text>
<text x="242.1" y="94.5">2</text>
<text x="247.2" y="94.5">1</text>
<text x="219.2" y="103.4">1</text>
<text x="224.3" y="103.4">2</text>
<text x="242.1" y="103.4">2</text>
<text x="247.2" y="103.4">1</text>
<text x="219.2" y="118.6">1</text>
<text x="224.3" y="118.6">2</text>
<text x="242.1" y="118.6">2</text>
<text x="247.2" y="118.6">1</text>
<text x="64.5" y="125.2" transform="rotate(-90 64.5 125.2)">2</text>
<text x="55.4" y="128.3">1</text>
<text x="73.2" y="128.3">5</text>
<text x="219.2" y="127.5">1</text>
<text x="224.3" y="127.5">2</text>
<text x="242.1" y="127.5">2</text>
<text x="247.2" y="127.5">1</text>
<text x="10.4" y="135.9">C</text>
<text x="55.4" y="133.3">3</text>
<text x="64.5" y="137.9" transform="rotate(-90 64.5 137.9)">4</text>
<text x="219.2" y="136.4">1</text>
<text x="224.3" y="136.4">2</text>
<text x="242.1" y="136.4">2</text>
<text x="247.2" y="136.4">1</text>
<text x="285.4" y="135.9">C</text>
<text x="219.2" y="145.3">1</text>
<text x="224.3" y="145.3">2</text>
<text x="242.1" y="145.3">2</text>
<text x="247.2" y="145.3">1</text>
<text x="60.5" y="156.7">1</text>
<text x="60.5" y="161.8">3</text>
<text x="68.1" y="159.3">2</text>
<text x="45.2" y="166.9">1</text>
<text x="52.3" y="162" transform="rotate(-90 52.3 162)">3</text>
<text x="52.3" y="169.6" transform="rotate(-90 52.3 169.6)">2</text>
<text x="65.6" y="174">1</text>
<text x="78.3" y="174">5</text>
<text x="65.6" y="176.5">3</text>
<text x="10.4" y="185.9">D</text>
<text x="72.1" y="183.6" transform="rotate(-90 72.1 183.6)">2</text>
<text x="285.4" y="185.9">D</text>
<text x="35" y="199.9">1</text>
<text x="85" y="199.9">2</text>
<text x="135" y="199.9">3</text>
<text x="185" y="199.9">4</text>
<text x="235" y="199.9">5</text>
<text x="285" y="199.9">6</text>
</g>
<g font-size="1.8" fill="#008484">
<text x="243" y="17">J2</text>
<text x="47.1" y="23.2">E73-2G4M08S1C (nRF52840)</text>
<text x="57.9" y="20.9">U1</text>
<text x="142" y="23.7">PD3</text>
<text x="151" y="23.7">RAW</text>
<text x="200.9" y="18.7">J1</text>
<text x="202" y="21.3">USB_OTG 5 Pin 4 Legs</text>
<text x="234.2" y="19.3">USB-C USB 2.0 MC-372</text>
<text x="245.5" y="23.7">VBUS</text>
<text x="271.9" y="23.5">R4</text>
<text x="45.5" y="27.6">P1.11</text>
<text x="142" y="26.3">PD2</text>
<text x="142" y="28.8">GND</text>
<text x="151.3" y="26.3">GND</text>
<text x="151.7" y="28.8">RST</text>
<text x="204.9" y="25">VBUS</text>
<text x="246.9" y="28.8">CC1</text>
<text x="271.2" y="25.8">5.1K</text>
<text x="45.5" y="30.1">P1.10</text>
<text x="45.5" y="32.6">P0.03/AIN1</text>
<text x="45.5" y="35.2">P0.28/AIN4</text>
<text x="62.9" y="35.2">P0.09/NFC1</text>
<text x="62.9" y="30.1">P0.10/NFC2</text>
<text x="68" y="32.6">P1.06</text>
<text x="142" y="31.4">GND</text>
<text x="142" y="33.9">PD1</text>
<text x="151.5" y="31.4">VCC</text>
<text x="151.9" y="33.9">PF4</text>
<text x="207.5" y="30.1">D+</text>
<text x="208" y="35.2">ID</text>
<text x="246.9" y="31.4">CC2</text>
<text x="271.9" y="34.2">R5</text>
<text x="27.9" y="39.2" transform="rotate(-90 27.9 39.2)">GND</text>
<text x="45.5" y="37.7">GND</text>
<text x="45.5" y="40.3">P1.13</text>
<text x="64.9" y="40.3">SWDCLK</text>
<text x="68" y="37.7">P1.04</text>
<text x="142" y="36.4">PD0</text>
<text x="142" y="39">PD4</text>
<text x="142" y="41.5">PC6</text>
<text x="151.9" y="36.4">PF5</text>
<text x="151.9" y="39">PF6</text>
<text x="151.9" y="41.5">PF7</text>
<text x="203.8" y="36.1" transform="rotate(-90 203.8 36.1)">Shield</text>
<text x="206.4" y="36.1" transform="rotate(-90 206.4 36.1)">GND</text>
<text x="248.1" y="41.5">D+</text>
<text x="271.2" y="36.5">5.1K</text>
<text x="45.5" y="42.8">P0.02/AIN0</text>
<text x="45.5" y="45.3">P0.29/AIN5</text>
<text x="45.5" y="47.9">P0.31/AIN7</text>
<text x="66.6" y="45.3">SWDIO</text>
<text x="68" y="47.9">P1.00</text>
<text x="68" y="42.8">P1.02</text>
<text x="142" y="44.1">PD7</text>
<text x="142" y="46.6">PE6</text>
<text x="151.8" y="46.6">PB3</text>
<text x="151.8" y="44.1">PB1</text>
<text x="219.1" y="42.8" transform="rotate(-90 219.1 42.8)">GND</text>
<text x="248.1" y="44.1">D+</text>
<text x="21.1" y="53">Y1</text>
<text x="45.5" y="50.4">P0.30/AIN6</text>
<text x="45.5" y="53">P0.00/XL1</text>
<text x="68" y="53">P0.22</text>
<text x="68" y="50.4">P0.24</text>
<text x="142" y="49.1">PB4</text>
<text x="142" y="51.7">PB5</text>
<text x="151.8" y="49.1">PB2</text>
<text x="151.8" y="51.7">PB6</text>
<text x="245.7" y="51.7">SBU1</text>
<text x="274.9" y="53">GND</text>
<text x="17" y="55.3">Crystal</text>
<text x="45.5" y="55.5">P0.26</text>
<text x="45.5" y="58">P0.01/XL2</text>
<text x="68" y="58">P0.20</text>
<text x="68" y="55.5">P0.13</text>
<text x="216.9" y="54.5">J3</text>
<text x="217.3" y="56.8">Conn_01x02</text>
<text x="234.3" y="55.1" transform="rotate(-90 234.3 55.1)">SHIELD</text>
<text x="241.9" y="55.1" transform="rotate(-90 241.9 55.1)">GND</text>
<text x="245.7" y="54.2">SBU2</text>
<text x="45.5" y="60.6">P0.06</text>
<text x="45.5" y="63.1">P0.05/AIN3</text>
<text x="45.5" y="65.7">P0.08</text>
<text x="65.6" y="60.6">USB_D+</text>
<text x="66.1" y="65.7">USB_D-</text>
<text x="68" y="63.1">P0.17</text>
<text x="245.8" y="63.2" transform="rotate(-90 245.8 63.2)">GND</text>
<text x="45.5" y="68.2">P1.09</text>
<text x="45.5" y="70.7">P0.04/AIN2</text>
<text x="67.7" y="70.7">VBUS</text>
<text x="68" y="68.2">P0.15</text>
<text x="220.7" y="70.7">JP1</text>
<text x="243.5" y="70">JP9</text>
<text x="31.2" y="74.5" transform="rotate(-90 31.2 74.5)">VCC</text>
<text x="45.5" y="73.3">VDD</text>
<text x="45.5" y="75.8">P0.12</text>
<text x="61.6" y="73.3">P0.18/RESET</text>
<text x="67.5" y="75.8">DCCH</text>
<text x="212.6" y="73">SolderJumper_2_Open</text>
<text x="235.4" y="72.3">SolderJumper_2_Open</text>
<text x="30.5" y="79.8" transform="rotate(-90 30.5 79.8)">GND</text>
<text x="45.5" y="78.4">GND</text>
<text x="45.5" y="80.9">P0.07</text>
<text x="67.6" y="80.9">VDDH</text>
<text x="68.7" y="78.4">GND</text>
<text x="83.8" y="79.5" transform="rotate(-90 83.8 79.5)">GND</text>
<text x="212.6" y="81.9">SolderJumper_2_Open</text>
<text x="220.7" y="79.5">JP2</text>
<text x="235.4" y="81.2">SolderJumper_2_Open</text>
<text x="243" y="78.9">JP10</text>
<text x="220.7" y="88.4">JP3</text>
<text x="243" y="87.8">JP11</text>
<text x="253.4" y="86" transform="rotate(-90 253.4 86)">GND</text>
<text x="212.6" y="90.7">SolderJumper_2_Open</text>
<text x="215.2" y="94.9" transform="rotate(-90 215.2 94.9)">GND</text>
<text x="235.4" y="90.1">SolderJumper_2_Open</text>
<text x="35.9" y="99.7">D2</text>
<text x="43.3" y="101">R6</text>
<text x="212.6" y="99.6">SolderJumper_2_Open</text>
<text x="220.7" y="97.3">JP4</text>
<text x="235.4" y="99">SolderJumper_2_Open</text>
<text x="243" y="96.7">JP12</text>
<text x="35.3" y="102.1">LED</text>
<text x="43.3" y="103.3">1K</text>
<text x="53.3" y="107.5" transform="rotate(-90 53.3 107.5)">GND</text>
<text x="215.2" y="103.8" transform="rotate(-90 215.2 103.8)">GND</text>
<text x="253.3" y="103.7" transform="rotate(-90 253.3 103.7)">VCC</text>
<text x="220.7" y="112.6">JP5</text>
<text x="243" y="111.9">JP13</text>
<text x="212.6" y="114.9">SolderJumper_2_Open</text>
<text x="235.4" y="114.2">SolderJumper_2_Open</text>
<text x="35.3" y="124.9">LED</text>
<text x="35.9" y="122.6">D3</text>
<text x="43.3" y="123.8">R7</text>
<text x="78.9" y="123.8">R1</text>
<text x="212.6" y="123.8">SolderJumper_2_Open</text>
<text x="220.7" y="121.5">JP6</text>
<text x="235.4" y="123.1">SolderJumper_2_Open</text>
<text x="243" y="120.8">JP14</text>
<text x="43.3" y="126.1">1K</text>
<text x="58.2" y="129.2">STAT</text>
<text x="66.2" y="129.2">PROG</text>
<text x="78.1" y="126.1">4.7K</text>
<text x="94.6" y="128">C1</text>
<text x="94.7" y="130.3">10uF</text>
<text x="215.2" y="127.9" transform="rotate(-90 215.2 127.9)">GND</text>
<text x="220.7" y="130.3">JP7</text>
<text x="243" y="129.7">JP15</text>
<text x="58.2" y="134.2">VBAT</text>
<text x="65.4" y="135.1" transform="rotate(-90 65.4 135.1)">VDD VSS</text>
<text x="212.6" y="132.7">SolderJumper_2_Open</text>
<text x="235.4" y="132">SolderJumper_2_Open</text>
<text x="253.4" y="136.8" transform="rotate(-90 253.4 136.8)">GND</text>
<text x="58" y="143.7">MCP73831-2-OT</text>
<text x="63.7" y="141.4">U4</text>
<text x="84.5" y="142.5">GND GND</text>
<text x="212.6" y="141.5">SolderJumper_2_Open</text>
<text x="220.7" y="139.2">JP8</text>
<text x="235.4" y="140.9">SolderJumper_2_Open</text>
<text x="243" y="138.6">JP16</text>
<text x="215.3" y="145.6" transform="rotate(-90 215.3 145.6)">VCC</text>
<text x="253.4" y="145.7" transform="rotate(-90 253.4 145.7)">GND</text>
<text x="59.9" y="153.3">MSK-12C02</text>
<text x="62.9" y="150.8">SW1</text>
<text x="41.6" y="159.8">10K</text>
<text x="42.1" y="157.5">R8</text>
<text x="53.5" y="164.1">Q1</text>
<text x="53.8" y="166">AO3407</text>
<text x="95.9" y="167.3">VCC</text>
<text x="32.5" y="171.6">1N5819</text>
<text x="34.4" y="169.3">D1</text>
<text x="67" y="171.1">AP2112K-3.3</text>
<text x="71.3" y="168.8">U3</text>
<text x="67.6" y="174.9">VIN</text>
<text x="67.6" y="177.4">EN</text>
<text x="72.3" y="174.9">VOUT</text>
<text x="28.7" y="182.6">R2</text>
<text x="28.9" y="185">100K</text>
<text x="44" y="181.3">C2</text>
<text x="52" y="182.4">100K</text>
<text x="54.2" y="180.1">R3</text>
<text x="73" y="181.6" transform="rotate(-90 73 181.6)">GND</text>
<text x="98.6" y="181.3">C3</text>
<text x="44.1" y="186.4">10uF</text>
<text x="98.8" y="186.4">10uF</text>
<text x="24.7" y="192.7">GND</text>
<text x="41.2" y="192.7">GND</text>
<text x="70.4" y="192.7">GND</text>
<text x="95.8" y="192.7">GND</text>
</g>
</svg>
